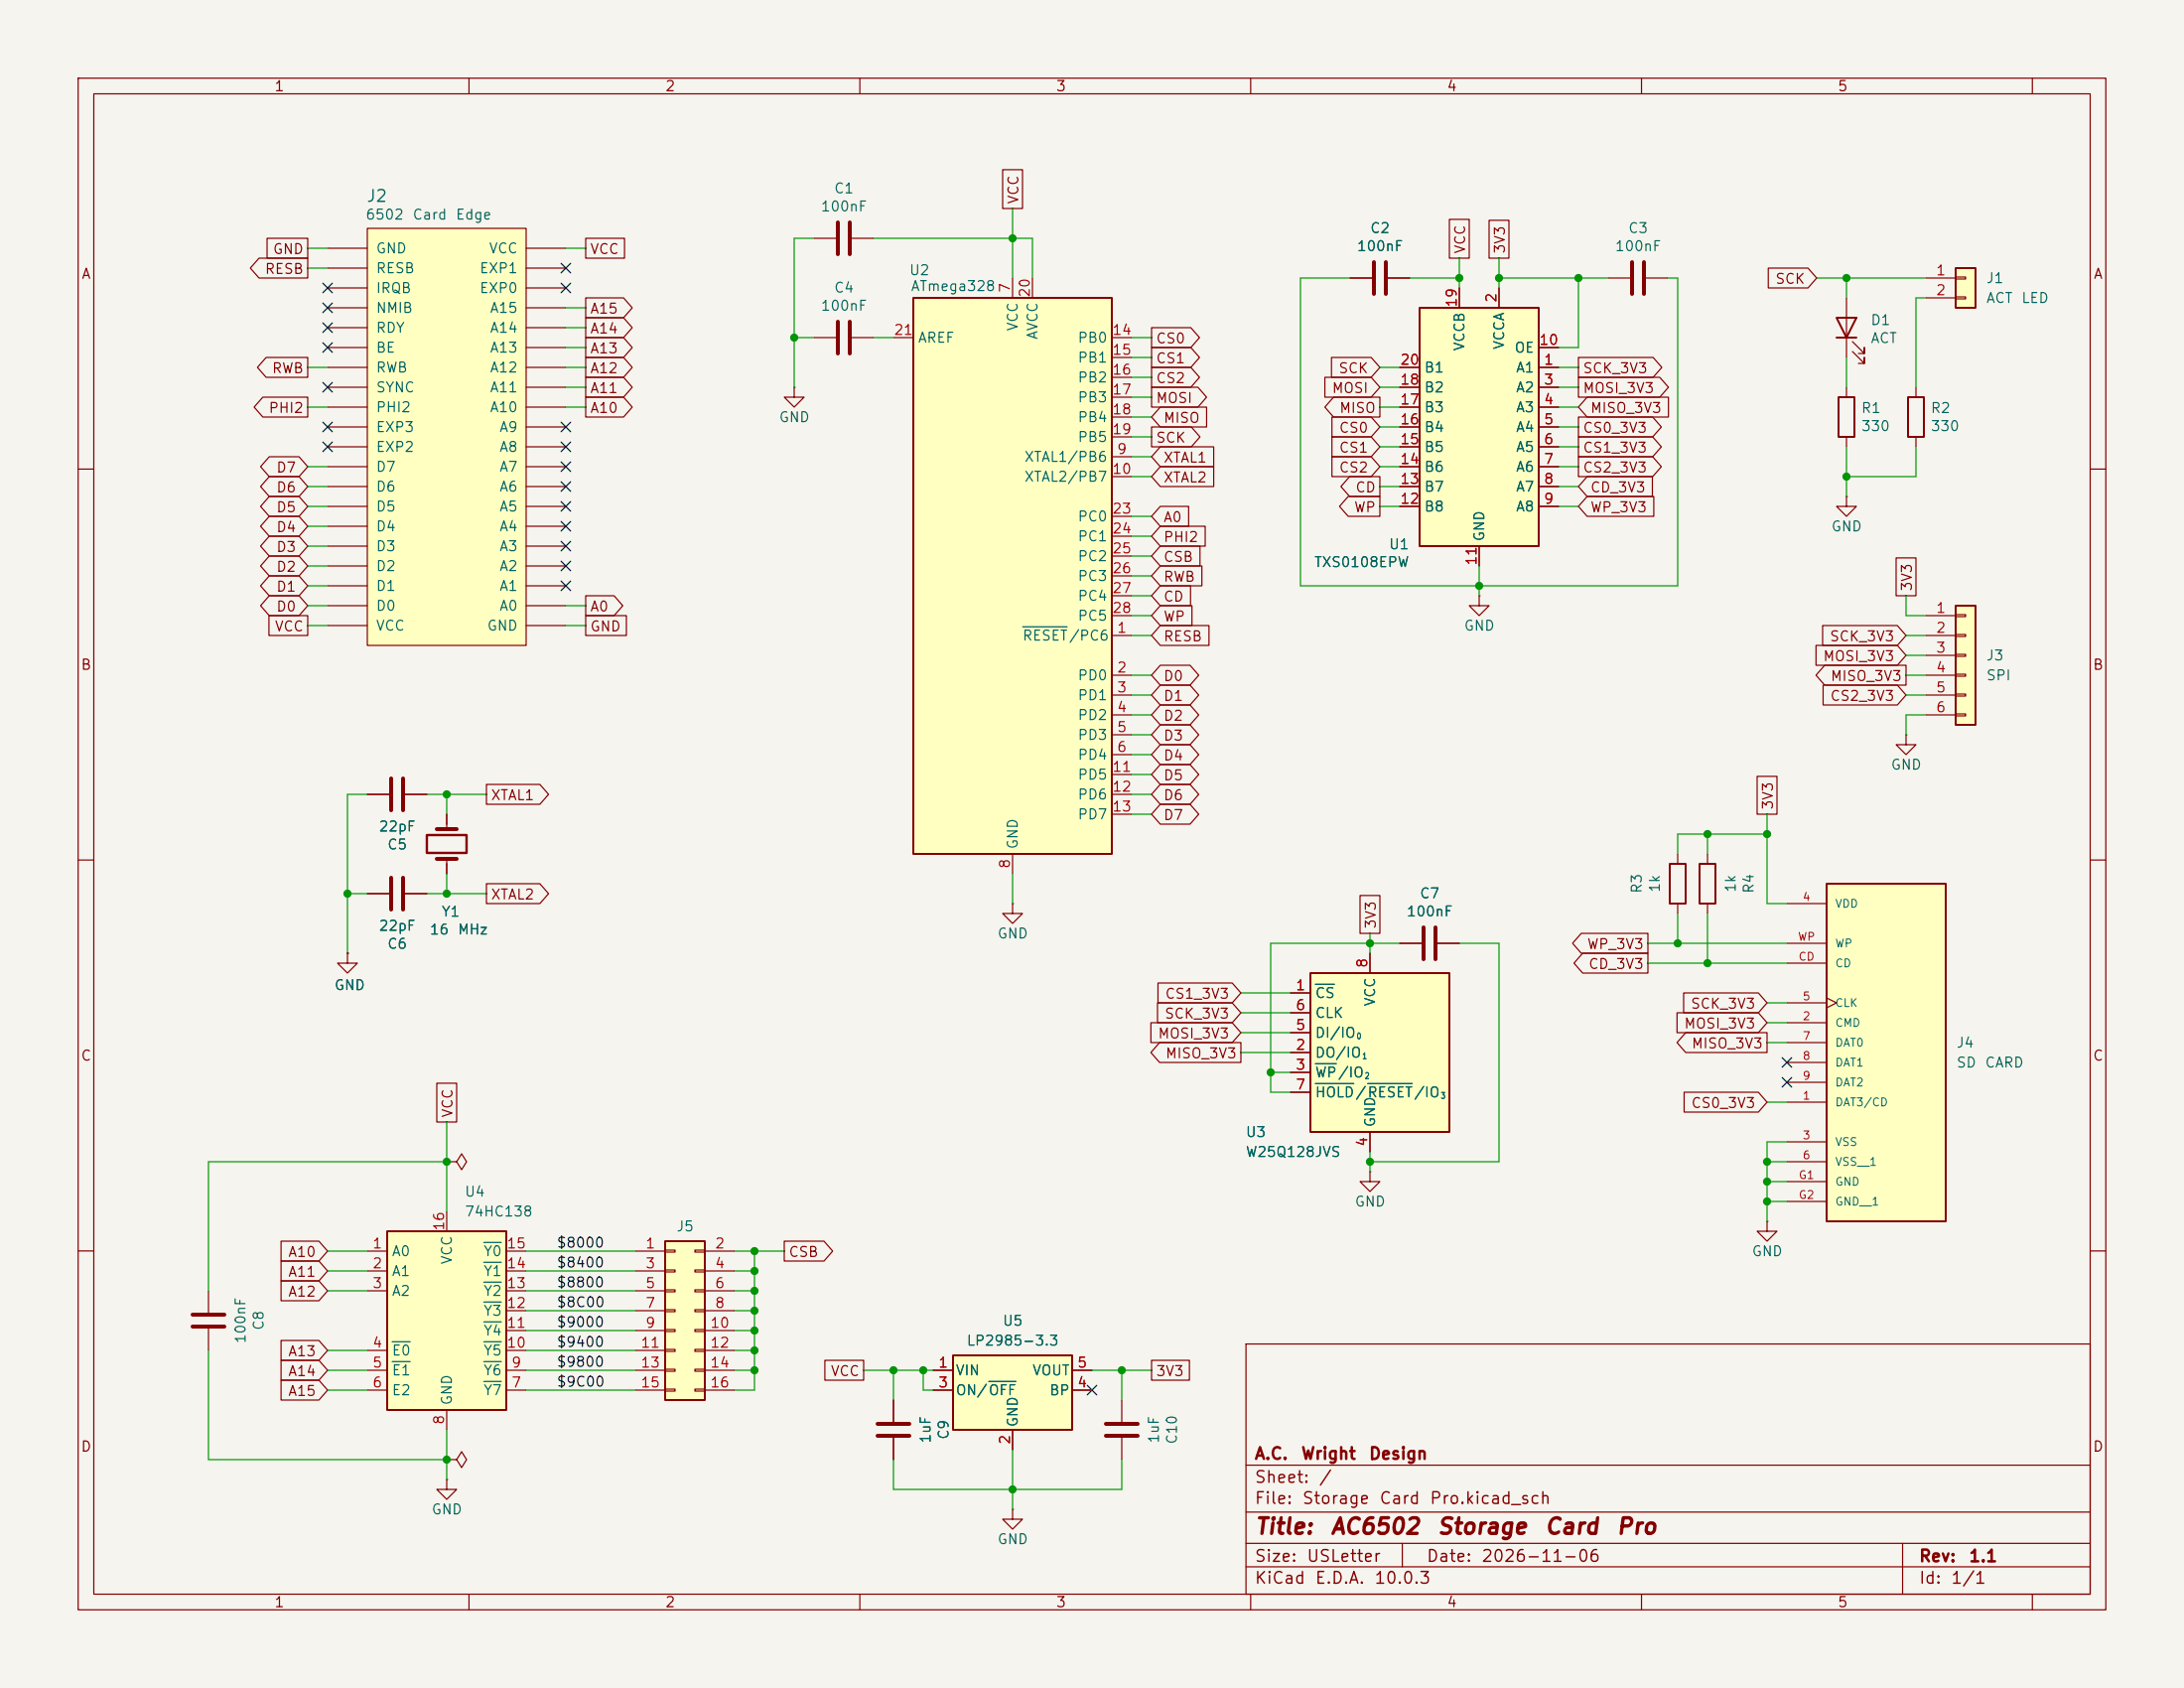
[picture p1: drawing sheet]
<svg xmlns="http://www.w3.org/2000/svg" width="279mm" height="216mm" viewBox="0 0 279 216" stroke-linecap="round" stroke-linejoin="round" font-family="sans-serif">
<path d="M0 0h279.4v215.9h-279.4z" fill="#f5f4ef" stroke="#f5f4ef" stroke-width=".13"/>
<g fill="none" stroke="#840000" stroke-width=".15">
<path d="M10 10h259.4v195.9h-259.4zM12 12h255.4v191.9h-255.4zM60 10v2M110 10v2M160 10v2M210 10v2M260 10v2M104.1 30.5h2.8M109 30.5h2.8M101.6 49.5v1.3h1.3l-1.3 1.3-1.3-1.3h1.3M101.6 49.5h.1M104.1 43.2h2.8"/>
<path d="M109 43.2h2.8M10 60h2M189.2 76.2v1.3h-1.2l1.2 1.2 1.3-1.2h-1.3M189.2 76.2h.1M267.4 60h2M10 110h2M129.5 115.6v1.2h1.3l-1.3 1.3-1.2-1.3h1.2M129.5 115.6h.1M267.4 110h2M10 160h2M159.4 171.9h108v32h-108zM267.4 160h2"/>
<path d="M129.5 193v1.3h1.3l-1.3 1.3-1.2-1.3h1.2M129.5 193h.1M159.4 197.4h108M159.4 193.4h108M159.4 187.4h108M179.4 197.4v3M243.4 197.4v6.5M60 203.9v2M110 203.9v2M159.4 200.4h108M160 203.9v2M210 203.9v2"/>
<path d="M260 203.9v2"/>
</g>
<path d="M107.2 28.4v4.1M108.7 28.4v4.1M107.2 41.1v4.1M108.7 41.1v4.1" fill="none" stroke="#840000" stroke-width=".51"/>
<path d="M85.1 158.8h5.1v20.3h-5.1z" fill="#ffffc2"/>
<path d="M85.1 158.8h5.1v20.3h-5.1z" fill="none" stroke="#840000" stroke-width=".25"/>
<g fill="none" stroke="#840000" stroke-width=".15">
<path d="M85.1 159.9h1.3v.2h-1.3zM88.9 159.9h1.3v.2h-1.3zM81.3 160h3.8M81.3 162.6h3.8M81.3 165.1h3.8M81.3 167.6h3.8M81.3 170.2h3.8M81.3 172.7h3.8M81.3 175.3h3.8M81.3 177.8h3.8M85.1 162.4h1.3v.3h-1.3zM85.1 165h1.3v.2h-1.3z"/>
<path d="M85.1 167.5h1.3v.3h-1.3zM85.1 170.1h1.3v.2h-1.3zM85.1 172.6h1.3v.2h-1.3zM85.1 175.1h1.3v.3h-1.3zM85.1 177.7h1.3v.2h-1.3zM88.9 162.4h1.3v.3h-1.3zM88.9 165h1.3v.2h-1.3zM88.9 167.5h1.3v.3h-1.3zM88.9 170.1h1.3v.2h-1.3zM88.9 172.6h1.3v.2h-1.3zM88.9 175.1h1.3v.3h-1.3zM88.9 177.7h1.3v.2h-1.3z"/>
<path d="M90.2 160h3.8M90.2 162.6h3.8M90.2 165.1h3.8M90.2 167.6h3.8M90.2 170.2h3.8M90.2 172.7h3.8M90.2 175.3h3.8M90.2 177.8h3.8M57.1 186.7h1.3l.7-1 .6 1-.6 1-.7-1M57.1 186.7h.1"/>
</g>
<path d="M121.9 173.4h15.3v9.5h-15.3z" fill="#ffffc2"/>
<path d="M121.9 173.4h15.3v9.5h-15.3z" fill="none" stroke="#840000" stroke-width=".25"/>
<path d="M172.7 35.6h2.8M177.5 35.6h2.8M119.4 175.3h2.5M119.4 177.8h2.5M137.2 175.3h2.5M137.2 177.8h2.5M57.1 189.2v1.3h1.3l-1.3 1.3-1.2-1.3h1.2M57.1 189.2h.1M129.5 182.9v2.5" fill="none" stroke="#840000" stroke-width=".15"/>
<path d="M126.5 176.7h3.5" fill="none" stroke="#006464" stroke-width=".15"/>
<path d="M175.8 33.5v4.1M177.3 33.5v4.1" fill="none" stroke="#840000" stroke-width=".51"/>
<path d="M181.6 39.4h15.2v30.5h-15.2z" fill="#ffffc2"/>
<path d="M181.6 39.4h15.2v30.5h-15.2z" fill="none" stroke="#840000" stroke-width=".25"/>
<g fill="none" stroke="#840000" stroke-width=".15">
<path d="M186.7 36.8v2.6M191.8 36.8v2.6M179.1 47h2.5M179.1 49.5h2.5M179.1 52.1h2.5M179.1 54.6h2.5M179.1 57.2h2.5M179.1 59.7h2.5M196.8 47h2.6M196.8 49.5h2.6M196.8 52.1h2.6M196.8 54.6h2.6"/>
<path d="M196.8 57.2h2.6M196.8 59.7h2.6M196.8 44.5h2.6M179.1 62.2h2.5M179.1 64.8h2.5M189.2 69.9v2.5M196.8 62.2h2.6M196.8 64.8h2.6M243.8 94v1.3h1.3l-1.3 1.2-1.2-1.2h1.2M243.8 94h.1M57.1 148.6h1.3l.7-1 .6 1-.6 1-.7-1M57.1 148.6h.1"/>
<path d="M226.1 156.2v1.3h1.2l-1.2 1.3-1.3-1.3h1.3M226.1 156.2h.1M114.3 179.1v2.8M114.3 183.9v2.8"/>
</g>
<path d="M112.3 182.1h4M112.3 183.6h4" fill="none" stroke="#840000" stroke-width=".51"/>
<path d="M250.2 34.3h2.5v5.1h-2.5z" fill="#ffffc2"/>
<path d="M250.2 34.3h2.5v5.1h-2.5zM234.9 40.6h2.6l-1.3 2.6zM234.9 43.2h2.6" fill="none" stroke="#840000" stroke-width=".25"/>
<path d="M236.2 38.1v7.6M246.4 35.6h3.8M246.4 38.1h3.8M250.2 35.4h1.3v.3h-1.3zM250.2 38h1.3v.2h-1.3zM237 45l1.5 1.5v-.8v.8h-.8M237 43.7l1.5 1.5v-.7v.7h-.8" fill="none" stroke="#840000" stroke-width=".15"/>
<path d="M49.5 157.5h15.3v22.8h-15.3z" fill="#ffffc2"/>
<path d="M235.2 50.8h2v5.1h-2zM244.1 50.8h2v5.1h-2zM213.6 110.5h2v5.1h-2zM217.4 110.5h2.1v5.1h-2.1zM49.5 157.5h15.3v22.8h-15.3z" fill="none" stroke="#840000" stroke-width=".25"/>
<g fill="none" stroke="#840000" stroke-width=".15">
<path d="M236.2 49.5v1.3M236.2 55.9v1.3M245.1 49.5v1.3M245.1 55.9v1.3M47 101.6h2.8M51.8 101.6h2.8M214.6 109.2v1.3M214.6 115.6v1.2M218.4 109.2v1.3M218.4 115.6v1.2M57.1 154.9v2.6M26.7 165.1v2.8"/>
<path d="M26.7 169.9v2.8M47 160h2.5M47 162.6h2.5M47 165.1h2.5M47 172.7h2.5M47 175.3h2.5M47 177.8h2.5M64.8 160h2.5M64.8 162.6h2.5M64.8 165.1h2.5M64.8 172.7h2.5M64.8 175.3h2.5"/>
<path d="M64.8 177.8h2.5M64.8 170.2h2.5M64.8 167.6h2.5M143.5 179.1v2.8M57.1 180.3v2.6M143.5 183.9v2.8"/>
</g>
<path d="M61.9 158.9h2.2M50.2 171.6h2.3M50.2 174.2h2.3M61.9 171.6h2.2M61.9 174.2h2.2M61.9 176.7h2.2M61.9 169.1h2.2M61.9 166.5h2.2M61.9 164h2.2M61.9 161.5h2.2" fill="none" stroke="#006464" stroke-width=".15"/>
<path d="M50 99.6v4M51.6 99.6v4M24.6 168.1h4.1M24.6 169.7h4.1M141.5 182.1h4M141.5 183.6h4" fill="none" stroke="#840000" stroke-width=".51"/>
<path d="M250.2 77.5h2.5v15.2h-2.5z" fill="#ffffc2"/>
<path d="M250.2 77.5h2.5v15.2h-2.5z" fill="none" stroke="#840000" stroke-width=".25"/>
<g fill="none" stroke="#840000" stroke-width=".15">
<path d="M236.2 63.5v1.3h1.3l-1.3 1.2-1.3-1.2h1.3M236.2 63.5h.1M246.4 78.7h3.8M250.2 78.6h1.3v.3h-1.3zM246.4 81.3h3.8M246.4 83.8h3.8M246.4 86.4h3.8M246.4 88.9h3.8M246.4 91.4h3.8M250.2 81.2h1.3v.2h-1.3zM250.2 83.7h1.3v.2h-1.3zM250.2 86.2h1.3v.3h-1.3z"/>
<path d="M250.2 88.8h1.3v.2h-1.3zM250.2 91.3h1.3v.3h-1.3z"/>
</g>
<path d="M233.7 113h15.2v43.2h-15.2z" fill="#ffffc2"/>
<path d="M233.7 113h15.2v43.2h-15.2z" fill="none" stroke="#840000" stroke-width=".25"/>
<g fill="none" stroke="#840000" stroke-width=".15">
<path d="M205.7 35.6h2.8M210.6 35.6h2.8M47 114.3h2.8M51.8 114.3h2.8M57.1 104.1v1.9M57.1 109.9v1.9M228.6 115.6h5.1M44.4 121.9v1.3h1.3l-1.3 1.3-1.2-1.3h1.2M44.4 121.9h.1M228.6 130.8h5.1M228.6 128.3h5.1M228.6 133.4h5.1"/>
<path d="M228.6 135.9h5.1M228.6 138.4h5.1M228.6 123.2h5.1M228.6 120.7h5.1M233.7 127.6l1.2 .7-1.2 .6M228.6 141h5.1M228.6 146.1h5.1M228.6 148.6h5.1M228.6 151.1h5.1M228.6 153.7h5.1"/>
</g>
<path d="M208.8 33.5v4.1M210.3 33.5v4.1M50 112.3v4M51.6 112.3v4M55.9 109.9h2.5M55.9 106h2.5" fill="none" stroke="#840000" stroke-width=".51"/>
<path d="M54.6 106.8h5.1v2.3h-5.1z" fill="none" stroke="#840000" stroke-width=".3"/>
<path d="M47 29.2h20.3v53.4h-20.3z" fill="#ffffc2"/>
<g fill="none" stroke="#840000" stroke-width=".15">
<path d="M41.9 39.4h5.1M41.9 36.8h5.1M41.9 34.3h5.1M41.9 31.8h5.1M47 29.2h20.3v53.4h-20.3zM67.3 39.4h5.1M67.3 36.8h5.1M67.3 34.3h5.1M67.3 31.8h5.1M41.9 59.7h5.1M41.9 57.2h5.1M41.9 54.6h5.1"/>
<path d="M41.9 52.1h5.1M41.9 49.5h5.1M41.9 47h5.1M41.9 44.5h5.1M41.9 41.9h5.1M67.3 59.7h5.1M67.3 57.2h5.1M67.3 54.6h5.1M67.3 52.1h5.1M67.3 49.5h5.1M67.3 47h5.1M67.3 44.5h5.1"/>
<path d="M67.3 41.9h5.1M41.9 77.5h5.1M41.9 74.9h5.1M41.9 72.4h5.1M41.9 69.9h5.1M41.9 67.3h5.1M41.9 64.8h5.1M41.9 62.2h5.1M67.3 77.5h5.1M67.3 74.9h5.1M67.3 72.4h5.1M67.3 69.9h5.1"/>
<path d="M67.3 67.3h5.1M67.3 64.8h5.1M67.3 62.2h5.1M41.9 80h5.1M67.3 80h5.1"/>
</g>
<path d="M167.6 124.5h17.8v20.3h-17.8z" fill="#ffffc2"/>
<path d="M167.6 124.5h17.8v20.3h-17.8z" fill="none" stroke="#840000" stroke-width=".25"/>
<path d="M165.1 127h2.5M165.1 134.6h2.5M165.1 137.2h2.5M165.1 132.1h2.5M165.1 129.5h2.5M165.1 139.7h2.5M175.3 121.9v2.6M175.3 144.8v2.5" fill="none" stroke="#840000" stroke-width=".15"/>
<path d="M168.3 125.9h2.4M168.3 136.1h2.6M168.3 138.6h4.9M175 138.6h5.7" fill="none" stroke="#006464" stroke-width=".15"/>
<path d="M116.8 38.1h25.4v71.1h-25.4z" fill="#ffffc2"/>
<path d="M116.8 38.1h25.4v71.1h-25.4z" fill="none" stroke="#840000" stroke-width=".25"/>
<g fill="none" stroke="#840000" stroke-width=".15">
<path d="M33.1 33h6.3v2.6h-6.3l-1.1-1.3zM34.2 30.5h5.2v2.5h-5.2zM74.9 38.1h4.9l1.1 1.3-1.1 1.2h-4.9zM74.9 30.5h5v2.5h-5zM128.3 21.7h2.5v5h-2.5zM129.5 35.6v2.5M132.1 35.6v2.5M172.7 35.6h2.8M177.5 35.6h2.8M185.4 28.1h2.6v4.9h-2.6zM186.7 36.8v2.6M190.5 28.2h2.5v4.8h-2.5z"/>
<path d="M191.8 36.8v2.6M226.2 34.3h5.1l1.1 1.3-1.1 1.2h-5.1zM33.6 50.8h5.8v2.5h-5.8l-1.1-1.2zM34 45.7h5.4v2.6h-5.4l-1.1-1.3zM34.4 58.4h3.9l1.1 1.3-1.1 1.3h-3.9l-1.1-1.3zM74.9 45.7h4.9l1.1 1.3-1.1 1.3h-4.9zM74.9 43.2h4.9l1.1 1.3-1.1 1.2h-4.9zM74.9 48.3h4.9l1.1 1.2-1.1 1.3h-4.9zM74.9 50.8h4.9l1.1 1.3-1.1 1.2h-4.9zM74.9 40.6h4.9l1.1 1.3-1.1 1.3h-4.9zM114.3 43.2h2.5M142.2 58.4h2.6"/>
<path d="M142.2 43.2h2.6M142.2 45.7h2.6M142.2 48.3h2.6M142.2 50.8h2.6M142.2 53.3h2.6M142.2 55.9h2.6M147.3 54.6h5.1l1.1 1.3-1.1 1.3h-5.1zM147.3 41.9h5l1.2 1.3-1.2 1.3h-5zM147.3 44.4h5l1.2 1.3-1.2 1.3h-5zM147.3 49.5h6l1.1 1.3-1.1 1.3h-6zM147.3 47h5l1.2 1.3-1.2 1.2h-5zM148.4 59.7h6.9v2.5h-6.9l-1.1-1.2z"/>
<path d="M148.4 57.1h6.9v2.6h-6.9l-1.1-1.3zM148.4 52.1h6v2.5h-6l-1.1-1.3zM169.5 48.3h5.9l1.1 1.2-1.1 1.3h-5.9zM170.3 45.7h5.1l1.1 1.3-1.1 1.3h-5.1zM170.4 55.9h5l1.1 1.3-1.1 1.2h-5zM170.4 58.4h5l1.1 1.3-1.1 1.3h-5zM170.4 53.3h5l1.1 1.3-1.1 1.3h-5zM170.6 50.8h5.9v2.5h-5.9l-1.1-1.2zM179.1 47h2.5M179.1 49.5h2.5M179.1 52.1h2.5M179.1 54.6h2.5"/>
<path d="M179.1 57.2h2.5M179.1 59.7h2.5M196.8 47h2.6M196.8 49.5h2.6M196.8 52.1h2.6M196.8 54.6h2.6M196.8 57.2h2.6M196.8 59.7h2.6M196.8 44.5h2.6M201.9 55.9h9.5l1.1 1.3-1.1 1.2h-9.5zM201.9 58.4h9.5l1.1 1.3-1.1 1.3h-9.5zM201.9 45.7h9.6l1.1 1.3-1.1 1.3h-9.6z"/>
<path d="M201.9 53.3h9.5l1.1 1.3-1.1 1.3h-9.5zM201.9 48.3h10.4l1.1 1.2-1.1 1.3h-10.4zM203 50.8h10.4v2.5h-10.4l-1.1-1.2zM34.4 78.7h5v2.6h-5zM34.4 68.6h3.9l1.1 1.3-1.1 1.2h-3.9l-1.1-1.2zM34.4 66h3.9l1.1 1.3-1.1 1.3h-3.9l-1.1-1.3zM34.4 61h3.9l1.1 1.2-1.1 1.3h-3.9l-1.1-1.3zM34.4 63.5h3.9l1.1 1.3-1.1 1.2h-3.9l-1.1-1.2zM34.4 76.2h3.9l1.1 1.3-1.1 1.2h-3.9l-1.1-1.2zM34.4 71.1h3.9l1.1 1.3-1.1 1.3h-3.9l-1.1-1.3zM34.4 73.7h3.9l1.1 1.2-1.1 1.3h-3.9l-1.1-1.3zM74.9 76.2h3.7l1.1 1.3-1.1 1.2h-3.7z"/>
<path d="M74.9 78.7h5.2v2.6h-5.2zM142.2 61h2.6M142.2 66h2.6M142.2 68.6h2.6M142.2 71.1h2.6M142.2 73.7h2.6M142.2 76.2h2.6M142.2 78.7h2.6M148.4 64.8h3.7v2.5h-3.7l-1.1-1.3zM148.4 77.5h4.1v2.5h-4.1l-1.1-1.3zM148.4 72.4h5.4v2.5h-5.4l-1.1-1.2zM148.4 74.9h3.9v2.6h-3.9l-1.1-1.3z"/>
<path d="M148.4 69.8h5.1v2.6h-5.1l-1.1-1.3zM148.4 67.3h5.8v2.6h-5.8l-1.1-1.3zM172.5 63.5h4v2.5h-4l-1.1-1.2zM172.7 61h3.8v2.5h-3.8l-1.2-1.3zM179.1 62.2h2.5M179.1 64.8h2.5M189.2 69.9v2.5M196.8 62.2h2.6M196.8 64.8h2.6M203 61h8.4v2.5h-8.4l-1.1-1.3zM203 63.5h8.6v2.5h-8.6l-1.1-1.2zM242.6 71.4h2.5v4.8h-2.5z"/>
<path d="M142.2 81.3h2.6M142.2 86.4h2.6M142.2 88.9h2.6M142.2 91.4h2.6M142.2 94h2.6M142.2 96.5h2.6M142.2 99.1h2.6M148.4 85.1h3.8l1.2 1.3-1.2 1.2h-3.8l-1.1-1.2zM148.4 87.6h3.8l1.2 1.3-1.2 1.3h-3.8l-1.1-1.3zM148.4 92.7h3.8l1.2 1.3-1.2 1.3h-3.8l-1.1-1.3zM148.4 90.2h3.8l1.2 1.2-1.2 1.3h-3.8l-1.1-1.3zM148.4 80h6.3v2.6h-6.3l-1.1-1.3z"/>
<path d="M148.4 97.8h3.8l1.2 1.3-1.2 1.2h-3.8l-1.1-1.2zM148.4 95.2h3.8l1.2 1.3-1.2 1.3h-3.8l-1.1-1.3zM224.8 99.3h2.5v4.8h-2.5zM232.3 82.5h10.4l1.1 1.3-1.1 1.3h-10.4zM233.2 80h9.5l1.1 1.3-1.1 1.3h-9.5zM233.2 87.6h9.5l1.1 1.3-1.1 1.3h-9.5zM233.4 85.1h10.4v2.5h-10.4l-1.1-1.2zM47 101.6h2.8M47 114.3h2.8M51.8 101.6h2.8M51.8 114.3h2.8M57.1 104.1v1.3"/>
<path d="M57.1 110.5v1.3M62.2 100.3h6.9l1.1 1.3-1.1 1.3h-6.9zM62.2 113h6.9l1.1 1.3-1.1 1.3h-6.9zM129.5 109.2v2.6M142.2 101.6h2.6M142.2 104.1h2.6M148.4 102.9h3.8l1.2 1.2-1.2 1.3h-3.8l-1.1-1.3zM148.4 100.3h3.8l1.2 1.3-1.2 1.3h-3.8l-1.1-1.3zM174 114.5h2.5v4.9h-2.5zM202.3 119.4h8.5v2.5h-8.5l-1.1-1.2zM44.4 121.9h.1M55.9 138.5h2.5v5h-2.5z"/>
<path d="M147.2 130.8h10.4l1.1 1.3-1.1 1.3h-10.4zM148.1 128.3h9.5l1.1 1.2-1.1 1.3h-9.5zM148.1 125.7h9.5l1.1 1.3-1.1 1.3h-9.5zM148.3 133.3h10.4v2.6h-10.4l-1.1-1.3zM165.1 127h2.5M165.1 134.6h2.5M165.1 137.2h2.5M165.1 132.1h2.5M165.1 129.5h2.5M165.1 139.7h2.5M175.3 121.9v2.6M179.1 120.7h2.8"/>
<path d="M183.9 120.7h2.8M202.5 121.9h8.3v2.6h-8.3l-1.1-1.3zM214.5 129.5h10.4l1.2 1.3-1.2 1.3h-10.4zM215.4 127h9.5l1.2 1.3-1.2 1.2h-9.5zM215.5 139.7h9.4l1.2 1.3-1.2 1.2h-9.4zM215.7 132.1h10.4v2.5h-10.4l-1.2-1.2zM36 158.7h4.8l1.1 1.3-1.1 1.3h-4.8zM100.3 158.7h5.1l1.1 1.3-1.1 1.3h-5.1zM175.3 149.9v1.2h1.2l-1.2 1.3-1.3-1.3h1.3M175.3 149.9h.1M175.3 144.8v2.5M36 163.8h4.8l1.1 1.3-1.1 1.3h-4.8z"/>
<path d="M36 161.3h4.8l1.1 1.3-1.1 1.2h-4.8zM36 176.5h4.8l1.1 1.3-1.1 1.3h-4.8zM36 171.4h4.8l1.1 1.3-1.1 1.3h-4.8zM36 174h4.8l1.1 1.3-1.1 1.2h-4.8zM105.5 174h5v2.5h-5zM114.3 179.1v2.8M119.4 175.3h2.5M119.4 177.8h2.5M137.2 175.3h2.5M137.2 177.8h2.5M147.3 174h4.9v2.5h-4.9zM114.3 183.9v2.8"/>
<path d="M129.5 182.9v2.5"/>
</g>
<path d="M130.8 80.2h5.7M168.3 125.9h2.4M168.3 136.1h2.6M168.3 138.6h4.9M175 138.6h5.7M126.5 176.7h3.5" fill="none" stroke="#006464" stroke-width=".15"/>
<path d="M182.1 118.6v4.1M183.6 118.6v4.1" fill="none" stroke="#840000" stroke-width=".51"/>
<g fill="none" stroke="#009600" stroke-width=".15">
<path d="M39.4 31.8h2.5M39.4 34.3h2.5M72.4 39.4h2.5M72.4 31.8h2.5M104.1 30.5h-2.5v19M111.8 30.5h20.3v5.1M129.5 26.7v8.9M172.7 35.6h-6.3v39.3h48.2v-39.3h-1.2M180.3 35.6h6.4M186.7 33v3.8M191.8 35.6h13.9M191.8 33v3.8"/>
<path d="M201.9 35.6v8.9h-2.5M232.4 35.6h14M236.2 35.6v2.5M246.4 38.1h-1.3v11.4M39.4 52.1h2.5M39.4 47h2.5M39.4 59.7h2.5M72.4 41.9h2.5M72.4 52.1h2.5M72.4 44.5h2.5M72.4 49.5h2.5M72.4 47h2.5"/>
<path d="M101.6 43.2h2.5M111.8 43.2h2.5M144.8 43.2h2.5M144.8 45.7h2.5M144.8 48.3h2.5M144.8 55.9h2.5M144.8 53.3h2.5M144.8 58.4h2.5M144.8 50.8h2.5M176.5 52.1h2.6M176.5 49.5h2.6M176.5 47h2.6"/>
<path d="M176.5 59.7h2.6M176.5 57.2h2.6M176.5 54.6h2.6M199.4 52.1h2.5M199.4 49.5h2.5M199.4 47h2.5M199.4 59.7h2.5M199.4 57.2h2.5M199.4 54.6h2.5M236.2 45.7v3.8M236.2 57.2v6.3M245.1 57.2v3.8h-8.9"/>
<path d="M39.4 74.9h2.5M39.4 64.8h2.5M39.4 62.2h2.5M39.4 72.4h2.5M39.4 77.5h2.5M39.4 67.3h2.5M39.4 69.9h2.5M72.4 77.5h2.5M144.8 68.6h2.5M144.8 73.7h2.5M144.8 66h2.5M144.8 61h2.5"/>
<path d="M144.8 71.1h2.5M144.8 76.2h2.5M144.8 78.7h2.5M176.5 64.8h2.6M176.5 62.2h2.6M189.2 72.4v3.8M199.4 64.8h2.5M199.4 62.2h2.5M243.8 76.2v2.5h2.6M39.4 80h2.5M72.4 80h2.5M144.8 81.3h2.5"/>
<path d="M144.8 91.4h2.5M144.8 86.4h2.5M144.8 88.9h2.5M144.8 94h2.5M144.8 99.1h2.5M144.8 96.5h2.5M243.8 81.3h2.6M243.8 86.4h2.6M243.8 88.9h2.6M243.8 83.8h2.6M246.4 91.4h-2.6v2.6M44.4 114.3h2.6"/>
<path d="M47 101.6h-2.6v20.3M54.6 114.3h7.6M54.6 101.6h7.6M57.1 101.6v2.5M57.1 111.8v2.5M129.5 111.8v3.8M144.8 101.6h2.5M144.8 104.1h2.5M175.3 119.4v2.5M214.6 116.8v3.9M218.4 106.7v2.5M218.4 116.8v6.4"/>
<path d="M226.1 106.7h-11.5v2.5M226.1 104.1v11.5h2.5M158.7 132.1h6.4M158.7 134.6h6.4M158.7 129.5h6.4M158.7 127h6.4M162.6 137.2h2.5M179.1 120.7h-16.5v19h2.5M186.7 120.7h5.1v27.9h-16.5M210.8 123.2h17.8M210.8 120.7h17.8M226.1 130.8h2.5"/>
<path d="M226.1 133.4h2.5M226.1 128.3h2.5M57.1 143.5v11.4M57.1 148.6h-30.4v16.5M175.3 147.3v2.6M226.1 148.6h2.5M226.1 153.7h2.5M226.1 141h2.5M226.1 151.1h2.5M228.6 146.1h-2.5v10.1M26.7 172.7v14h30.4M41.9 165.1h5.1"/>
<path d="M41.9 162.6h5.1M41.9 175.3h5.1M41.9 172.7h5.1M41.9 177.8h5.1M41.9 160h5.1M67.3 167.6h14M67.3 165.1h14M67.3 162.6h14M67.3 175.3h14M67.3 170.2h14M67.3 172.7h14M67.3 177.8h14"/>
<path d="M67.3 160h14M94 167.6h2.5M94 165.1h2.5M94 162.6h2.5M94 175.3h2.5M94 170.2h2.5M94 172.7h2.5M94 160h6.3M96.5 160v17.8h-2.5M110.5 175.3h8.9M114.3 175.3v3.8M118.1 175.3v2.5h1.3"/>
<path d="M139.7 175.3h7.6M143.5 175.3v3.8M57.1 182.9v6.3M114.3 186.7v3.8h29.2v-3.8M129.5 185.4v7.6"/>
</g>
<g fill="none" stroke="#000084" stroke-width=".15">
<path d="M41.3 36.2l1.2 1.2M41.3 38.8l1.2 1.2M42.5 36.2l-1.2 1.2M42.5 38.8l-1.2 1.2M71.8 36.2l1.2 1.2M71.8 33.7l1.2 1.2M73 36.2l-1.2 1.2M73 33.7l-1.2 1.2M41.3 56.5l1.2 1.3M41.3 54l1.2 1.2M41.3 41.3l1.2 1.2M41.3 48.9l1.2 1.2"/>
<path d="M41.3 43.8l1.2 1.3M42.5 56.5l-1.2 1.3M42.5 54l-1.2 1.2M42.5 41.3l-1.2 1.2M42.5 48.9l-1.2 1.2M42.5 43.8l-1.2 1.3M71.8 59.1l1.2 1.2M71.8 56.5l1.2 1.3M71.8 54l1.2 1.2M73 59.1l-1.2 1.2M73 56.5l-1.2 1.3M73 54l-1.2 1.2"/>
<path d="M71.8 64.2l1.2 1.2M71.8 61.6l1.2 1.2M71.8 69.2l1.2 1.3M71.8 71.8l1.2 1.2M71.8 66.7l1.2 1.2M71.8 74.3l1.2 1.2M73 64.2l-1.2 1.2M73 61.6l-1.2 1.2M73 69.2l-1.2 1.3M73 71.8l-1.2 1.2M73 66.7l-1.2 1.2M73 74.3l-1.2 1.2"/>
<path d="M228 135.3l1.2 1.2M228 137.8l1.2 1.2M229.2 135.3l-1.2 1.2M229.2 137.8l-1.2 1.2M139.1 177.2l1.2 1.2M140.3 177.2l-1.2 1.2"/>
</g>
<g fill="#009600" stroke="#009600" stroke-width=".13">
<circle cx="129.5" cy="190.5" r=".46"/>
<circle cx="118.1" cy="175.3" r=".46"/>
<circle cx="143.5" cy="175.3" r=".46"/>
<circle cx="57.1" cy="101.6" r=".46"/>
<circle cx="44.4" cy="114.3" r=".46"/>
<circle cx="57.1" cy="114.3" r=".46"/>
<circle cx="57.1" cy="148.6" r=".46"/>
<circle cx="101.6" cy="43.2" r=".46"/>
<circle cx="96.5" cy="165.1" r=".46"/>
<circle cx="96.5" cy="167.6" r=".46"/>
<circle cx="114.3" cy="175.3" r=".46"/>
<circle cx="96.5" cy="175.3" r=".46"/>
<circle cx="96.5" cy="170.2" r=".46"/>
<circle cx="96.5" cy="172.7" r=".46"/>
<circle cx="57.1" cy="186.7" r=".46"/>
<circle cx="96.5" cy="162.6" r=".46"/>
<circle cx="96.5" cy="160" r=".46"/>
<circle cx="129.5" cy="30.5" r=".46"/>
<circle cx="226.1" cy="106.7" r=".46"/>
<circle cx="226.1" cy="153.7" r=".46"/>
<circle cx="218.4" cy="123.2" r=".46"/>
<circle cx="226.1" cy="148.6" r=".46"/>
<circle cx="226.1" cy="151.1" r=".46"/>
<circle cx="218.4" cy="106.7" r=".46"/>
<circle cx="236.2" cy="35.6" r=".46"/>
<circle cx="201.9" cy="35.6" r=".46"/>
<circle cx="214.6" cy="120.7" r=".46"/>
<circle cx="162.6" cy="137.2" r=".46"/>
<circle cx="175.3" cy="120.7" r=".46"/>
<circle cx="175.3" cy="148.6" r=".46"/>
<circle cx="189.2" cy="74.9" r=".46"/>
<circle cx="236.2" cy="61" r=".46"/>
<circle cx="191.8" cy="35.6" r=".46"/>
<circle cx="186.7" cy="35.6" r=".46"/>
</g>
<g font-size="2" fill="#840000">
<text x="160.4" y="196.7">Title:</text>
<text x="170.1" y="196.7">AC6502</text>
<text x="183.7" y="196.7">Storage</text>
<text x="197.5" y="196.7">Card</text>
<text x="206.7" y="196.7">Pro</text>
</g>
<text font-size="1.5" fill="#006464" x="46.8" y="26.2">J2</text>
<g font-size="1.5" fill="#840000">
<text x="160.4" y="190">Sheet:</text>
<text x="160.4" y="187">A.C.</text>
<text x="166.4" y="187">Wright</text>
<text x="168.6" y="190">/</text>
<text x="175" y="187">Design</text>
<text x="160.4" y="192.7">File:</text>
<text x="166.5" y="192.7">Storage</text>
<text x="176.4" y="192.7">Card</text>
<text x="182.8" y="192.7">Pro.kicad_sch</text>
<text x="160.4" y="202.9">KiCad</text>
<text x="160.4" y="200.1">Size:</text>
<text x="167.1" y="200.1">USLetter</text>
<text x="168.1" y="202.9">E.D.A.</text>
<text x="175.7" y="202.9">10.0.3</text>
<text x="182.4" y="200.1">Date:</text>
<text x="189.4" y="200.1">2026-11-06</text>
<text x="245.4" y="200.1">Rev:</text>
<text x="245.4" y="202.9">Id:</text>
<text x="249.5" y="202.9">1/1</text>
<text x="251.8" y="200.1">1.1</text>
</g>
<g font-size="1.3" fill="#840000">
<text x="35" y="12">1</text>
<text x="85" y="12">2</text>
<text x="135" y="12">3</text>
<text x="185" y="12">4</text>
<text x="235" y="12">5</text>
<text x="130.6" y="26.2" transform="rotate(-90 130.6 26.2)">VCC</text>
<text x="10.3" y="36">A</text>
<text x="33.8" y="35.4">RESB</text>
<text x="34.8" y="32.8">GND</text>
<text x="75.4" y="32.8">VCC</text>
<text x="187.8" y="32.5" transform="rotate(-90 187.8 32.5)">VCC</text>
<text x="192.8" y="32.5" transform="rotate(-90 192.8 32.5)">3V3</text>
<text x="267.7" y="36">A</text>
<text x="75.4" y="40.4">A15</text>
<text x="227" y="36.6">SCK</text>
<text x="75.4" y="45.5">A13</text>
<text x="75.4" y="43">A14</text>
<text x="147.8" y="44.2">CS0</text>
<text x="147.8" y="46.8">CS1</text>
<text x="34.3" y="53.1">PHI2</text>
<text x="34.7" y="48.1">RWB</text>
<text x="75.4" y="48.1">A12</text>
<text x="75.4" y="50.6">A11</text>
<text x="75.4" y="53.1">A10</text>
<text x="147.8" y="51.9">MOSI</text>
<text x="147.8" y="49.3">CS2</text>
<text x="170.3" y="50.6">MOSI</text>
<text x="171.1" y="48.1">SCK</text>
<text x="171.3" y="53.1">MISO</text>
<text x="202.4" y="48.1">SCK_3V3</text>
<text x="202.4" y="50.6">MOSI_3V3</text>
<text x="203.4" y="53.1">MISO_3V3</text>
<text x="147.8" y="56.9">SCK</text>
<text x="148.7" y="59.5">XTAL1</text>
<text x="148.7" y="54.4">MISO</text>
<text x="171.2" y="58.2">CS1</text>
<text x="171.2" y="55.7">CS0</text>
<text x="202.4" y="58.2">CS1_3V3</text>
<text x="202.4" y="55.7">CS0_3V3</text>
<text x="35.3" y="63.3">D6</text>
<text x="35.3" y="65.8">D5</text>
<text x="35.3" y="60.8">D7</text>
<text x="148.7" y="62">XTAL2</text>
<text x="171.2" y="60.8">CS2</text>
<text x="173.1" y="65.8">WP</text>
<text x="173.3" y="63.3">CD</text>
<text x="202.4" y="60.8">CS2_3V3</text>
<text x="203.4" y="63.3">CD_3V3</text>
<text x="203.4" y="65.8">WP_3V3</text>
<text x="35.3" y="70.9">D3</text>
<text x="35.3" y="68.4">D4</text>
<text x="148.7" y="67.1">A0</text>
<text x="148.7" y="69.6">PHI2</text>
<text x="35.3" y="73.5">D2</text>
<text x="35.3" y="76">D1</text>
<text x="148.7" y="74.7">RWB</text>
<text x="148.7" y="77.3">CD</text>
<text x="148.7" y="72.2">CSB</text>
<text x="244.9" y="75.7" transform="rotate(-90 244.9 75.7)">3V3</text>
<text x="35.1" y="81.1">VCC</text>
<text x="35.3" y="78.5">D0</text>
<text x="75.4" y="78.5">A0</text>
<text x="75.4" y="81.1">GND</text>
<text x="148.7" y="82.3">RESB</text>
<text x="148.7" y="79.8">WP</text>
<text x="234" y="82.3">SCK_3V3</text>
<text x="10.3" y="86">B</text>
<text x="148.7" y="87.4">D0</text>
<text x="148.7" y="90">D1</text>
<text x="233.1" y="84.9">MOSI_3V3</text>
<text x="234" y="90">CS2_3V3</text>
<text x="234.1" y="87.4">MISO_3V3</text>
<text x="267.7" y="86">B</text>
<text x="148.7" y="95">D3</text>
<text x="148.7" y="92.5">D2</text>
<text x="148.7" y="100.1">D5</text>
<text x="148.7" y="97.6">D4</text>
<text x="62.7" y="102.7">XTAL1</text>
<text x="148.7" y="105.2">D7</text>
<text x="148.7" y="102.7">D6</text>
<text x="227.1" y="103.7" transform="rotate(-90 227.1 103.7)">3V3</text>
<text x="62.7" y="115.4">XTAL2</text>
<text x="176.3" y="118.9" transform="rotate(-90 176.3 118.9)">3V3</text>
<text x="202.9" y="121.7">WP_3V3</text>
<text x="203.1" y="124.3">CD_3V3</text>
<text x="148.9" y="130.6">SCK_3V3</text>
<text x="149" y="128.1">CS1_3V3</text>
<text x="215.4" y="131.9">MOSI_3V3</text>
<text x="216.2" y="129.3">SCK_3V3</text>
<text x="10.3" y="136">C</text>
<text x="148" y="133.1">MOSI_3V3</text>
<text x="149" y="135.7">MISO_3V3</text>
<text x="216.3" y="134.4">MISO_3V3</text>
<text x="267.7" y="136">C</text>
<text x="58.2" y="143" transform="rotate(-90 58.2 143)">VCC</text>
<text x="216.3" y="142">CS0_3V3</text>
<text x="36.8" y="161.1">A10</text>
<text x="100.8" y="161.1">CSB</text>
<text x="36.8" y="166.2">A12</text>
<text x="36.8" y="163.6">A11</text>
<text x="36.8" y="173.8">A13</text>
<text x="36.8" y="178.9">A15</text>
<text x="36.8" y="176.3">A14</text>
<text x="106.2" y="176.3">VCC</text>
<text x="147.8" y="176.3">3V3</text>
<text x="10.3" y="186">D</text>
<text x="267.7" y="186">D</text>
<text x="35" y="205.9">1</text>
<text x="85" y="205.9">2</text>
<text x="135" y="205.9">3</text>
<text x="185" y="205.9">4</text>
<text x="235" y="205.9">5</text>
</g>
<g font-size="1.3" fill="#006464">
<text x="46.7" y="28.4">6502</text>
<text x="52.7" y="28.4">Card</text>
<text x="58.2" y="28.4">Edge</text>
<text x="104.9" y="27.4">100nF</text>
<text x="106.6" y="25.1">C1</text>
<text x="48" y="32.7">GND</text>
<text x="48" y="35.3">RESB</text>
<text x="61.3" y="35.3">EXP1</text>
<text x="62.5" y="32.7">VCC</text>
<text x="116.2" y="35.5">U2</text>
<text x="173.5" y="32.4">100nF</text>
<text x="175.2" y="30.1">C2</text>
<text x="206.5" y="32.4">100nF</text>
<text x="208.2" y="30.1">C3</text>
<text x="48" y="37.8">IRQB</text>
<text x="48" y="40.3">NMIB</text>
<text x="61.3" y="37.8">EXP0</text>
<text x="62.6" y="40.3">A15</text>
<text x="104.9" y="40.1">100nF</text>
<text x="106.6" y="37.8">C4</text>
<text x="116.4" y="37.5">ATmega328</text>
<text x="239.2" y="41.9">D1</text>
<text x="254" y="36.5">J1</text>
<text x="254" y="39.1">ACT</text>
<text x="258.5" y="39.1">LED</text>
<text x="48" y="45.4">BE</text>
<text x="48" y="42.9">RDY</text>
<text x="48" y="48">RWB</text>
<text x="62.6" y="48">A12</text>
<text x="62.6" y="45.4">A13</text>
<text x="62.6" y="42.9">A14</text>
<text x="117.3" y="44.2">AREF</text>
<text x="130.5" y="42.4" transform="rotate(-90 130.5 42.4)">VCC</text>
<text x="133.1" y="43.5" transform="rotate(-90 133.1 43.5)">AVCC</text>
<text x="137.8" y="44.2">PB0</text>
<text x="137.8" y="46.7">PB1</text>
<text x="182.1" y="48">B1</text>
<text x="187.7" y="45" transform="rotate(-90 187.7 45)">VCCB</text>
<text x="192.7" y="44.8" transform="rotate(-90 192.7 44.8)">VCCA</text>
<text x="193.7" y="45.4">OE</text>
<text x="193.8" y="48">A1</text>
<text x="239.2" y="44.2">ACT</text>
<text x="48" y="53">PHI2</text>
<text x="48" y="50.5">SYNC</text>
<text x="62.6" y="53">A10</text>
<text x="62.6" y="50.5">A11</text>
<text x="137.8" y="49.2">PB2</text>
<text x="137.8" y="51.8">PB3</text>
<text x="182.1" y="53">B3</text>
<text x="182.1" y="50.5">B2</text>
<text x="193.8" y="50.5">A2</text>
<text x="193.8" y="53">A3</text>
<text x="238" y="53.1">R1</text>
<text x="246.9" y="53.1">R2</text>
<text x="48" y="58.1">EXP2</text>
<text x="48" y="55.6">EXP3</text>
<text x="63.8" y="58.1">A8</text>
<text x="63.8" y="55.6">A9</text>
<text x="99.6" y="54.3">GND</text>
<text x="130.9" y="59.4">XTAL1/PB6</text>
<text x="137.8" y="54.3">PB4</text>
<text x="137.8" y="56.9">PB5</text>
<text x="182.1" y="58.1">B5</text>
<text x="182.1" y="55.6">B4</text>
<text x="193.8" y="55.6">A4</text>
<text x="193.8" y="58.1">A5</text>
<text x="238" y="55.5">330</text>
<text x="246.9" y="55.5">330</text>
<text x="48" y="65.7">D5</text>
<text x="48" y="63.2">D6</text>
<text x="48" y="60.7">D7</text>
<text x="63.8" y="65.7">A5</text>
<text x="63.8" y="63.2">A6</text>
<text x="63.8" y="60.7">A7</text>
<text x="130.9" y="61.9">XTAL2/PB7</text>
<text x="182.1" y="65.7">B8</text>
<text x="182.1" y="63.2">B7</text>
<text x="182.1" y="60.7">B6</text>
<text x="193.8" y="60.7">A6</text>
<text x="193.8" y="63.2">A7</text>
<text x="193.8" y="65.7">A8</text>
<text x="48" y="70.8">D3</text>
<text x="48" y="68.3">D4</text>
<text x="63.8" y="70.8">A3</text>
<text x="63.8" y="68.3">A4</text>
<text x="137.8" y="67">PC0</text>
<text x="137.8" y="69.6">PC1</text>
<text x="177.6" y="70.6">U1</text>
<text x="190.2" y="69.3" transform="rotate(-90 190.2 69.3)">GND</text>
<text x="234.2" y="68.3">GND</text>
<text x="48" y="75.9">D1</text>
<text x="48" y="73.4">D2</text>
<text x="63.8" y="75.9">A1</text>
<text x="63.8" y="73.4">A2</text>
<text x="137.8" y="72.1">PC2</text>
<text x="137.8" y="74.6">PC3</text>
<text x="137.8" y="77.2">PC4</text>
<text x="168" y="72.9">TXS0108EPW</text>
<text x="48" y="78.4">D0</text>
<text x="48" y="81">VCC</text>
<text x="62.2" y="81">GND</text>
<text x="63.8" y="78.4">A0</text>
<text x="130.7" y="82.3">RESET/PC6</text>
<text x="137.8" y="79.7">PC5</text>
<text x="187.2" y="81">GND</text>
<text x="137.8" y="87.3">PD0</text>
<text x="137.8" y="89.9">PD1</text>
<text x="254" y="84.8">J3</text>
<text x="254" y="87.3">SPI</text>
<text x="137.8" y="92.4">PD2</text>
<text x="137.8" y="95">PD3</text>
<text x="137.8" y="97.5">PD4</text>
<text x="137.8" y="100">PD5</text>
<text x="241.8" y="98.8">GND</text>
<text x="48.4" y="106.7">22pF</text>
<text x="137.8" y="102.6">PD6</text>
<text x="137.8" y="105.1">PD7</text>
<text x="49.5" y="109">C5</text>
<text x="130.5" y="108.7" transform="rotate(-90 130.5 108.7)">GND</text>
<text x="48.4" y="119.4">22pF</text>
<text x="54.9" y="119.8">16</text>
<text x="56.4" y="117.6">Y1</text>
<text x="58.5" y="119.8">MHz</text>
<text x="179.8" y="117.5">100nF</text>
<text x="181.5" y="115.2">C7</text>
<text x="210.3" y="114.4" transform="rotate(-90 210.3 114.4)">R3</text>
<text x="212.7" y="114.3" transform="rotate(-90 212.7 114.3)">1k</text>
<text x="222.4" y="114.3" transform="rotate(-90 222.4 114.3)">1k</text>
<text x="224.7" y="114.4" transform="rotate(-90 224.7 114.4)">R4</text>
<text x="49.5" y="121.7">C6</text>
<text x="127.5" y="120.4">GND</text>
<text x="42.7" y="127">GND</text>
<text x="168.1" y="128">CS</text>
<text x="168.1" y="130.5">CLK</text>
<text x="176.2" y="128.8" transform="rotate(-90 176.2 128.8)">VCC</text>
<text x="168.1" y="135.6">DO/IO</text>
<text x="168.1" y="133.1">DI/IO</text>
<text x="250.2" y="134.3">J4</text>
<text x="250.2" y="136.9">SD</text>
<text x="253.8" y="136.9">CARD</text>
<text x="168.1" y="138.1">WP/IO</text>
<text x="168.1" y="140.7">HOLD/RESET/IO</text>
<text x="159.3" y="148.3">W25Q128JVS</text>
<text x="159.3" y="145.8">U3</text>
<text x="176.2" y="144.3" transform="rotate(-90 176.2 144.3)">GND</text>
<text x="59.4" y="153.4">U4</text>
<text x="59.4" y="155.9">74HC138</text>
<text x="173.2" y="154.6">GND</text>
<text x="50" y="161">A0</text>
<text x="58.1" y="161.8" transform="rotate(-90 58.1 161.8)">VCC</text>
<text x="61.8" y="161">Y0</text>
<text x="86.4" y="157.8">J5</text>
<text x="224" y="161">GND</text>
<text x="50" y="163.5">A1</text>
<text x="50" y="166.1">A2</text>
<text x="61.8" y="166.1">Y2</text>
<text x="61.8" y="163.5">Y1</text>
<text x="31.7" y="171.9" transform="rotate(-90 31.7 171.9)">100nF</text>
<text x="34" y="170.3" transform="rotate(-90 34 170.3)">C8</text>
<text x="50" y="173.7">E0</text>
<text x="61.8" y="173.7">Y5</text>
<text x="61.8" y="171.2">Y4</text>
<text x="61.8" y="168.6">Y3</text>
<text x="123.6" y="172.4">LP2985-3.3</text>
<text x="128.2" y="169.9">U5</text>
<text x="50" y="176.2">E1</text>
<text x="50" y="178.8">E2</text>
<text x="58.1" y="179.8" transform="rotate(-90 58.1 179.8)">GND</text>
<text x="61.8" y="178.8">Y7</text>
<text x="61.8" y="176.2">Y6</text>
<text x="122.2" y="176.2">VIN</text>
<text x="122.2" y="178.8">ON/OFF</text>
<text x="132" y="176.2">VOUT</text>
<text x="134.2" y="178.8">BP</text>
<text x="119.4" y="184.7" transform="rotate(-90 119.4 184.7)">1uF</text>
<text x="121.7" y="184.2" transform="rotate(-90 121.7 184.2)">C9</text>
<text x="130.5" y="182.6" transform="rotate(-90 130.5 182.6)">GND</text>
<text x="148.6" y="184.7" transform="rotate(-90 148.6 184.7)">1uF</text>
<text x="150.9" y="184.8" transform="rotate(-90 150.9 184.8)">C10</text>
<text x="55.1" y="194">GND</text>
<text x="127.5" y="197.8">GND</text>
</g>
<g font-size="1.3" fill="#a90000">
<text x="247.6" y="35.5">1</text>
<text x="129.5" y="37.5" transform="rotate(-90 129.5 37.5)">7</text>
<text x="132.1" y="38.1" transform="rotate(-90 132.1 38.1)">20</text>
<text x="186.7" y="39.4" transform="rotate(-90 186.7 39.4)">19</text>
<text x="191.7" y="38.8" transform="rotate(-90 191.7 38.8)">2</text>
<text x="247.6" y="38.1">2</text>
<text x="114.3" y="43.2">21</text>
<text x="142.2" y="43.2">14</text>
<text x="142.2" y="45.7">15</text>
<text x="179" y="47">20</text>
<text x="196.8" y="44.4">10</text>
<text x="197.4" y="47">1</text>
<text x="142.2" y="48.2">16</text>
<text x="142.2" y="50.8">17</text>
<text x="142.2" y="53.3">18</text>
<text x="179" y="52">17</text>
<text x="179" y="49.5">18</text>
<text x="197.4" y="49.5">3</text>
<text x="197.4" y="52">4</text>
<text x="142.2" y="55.9">19</text>
<text x="142.8" y="58.4">9</text>
<text x="179" y="59.7">14</text>
<text x="179" y="57.1">15</text>
<text x="179" y="54.6">16</text>
<text x="197.4" y="54.6">5</text>
<text x="197.4" y="57.1">6</text>
<text x="197.4" y="59.7">7</text>
<text x="142.2" y="60.9">10</text>
<text x="179" y="64.7">12</text>
<text x="179" y="62.2">13</text>
<text x="197.4" y="62.2">8</text>
<text x="197.4" y="64.7">9</text>
<text x="142.2" y="66">23</text>
<text x="142.2" y="68.6">24</text>
<text x="142.2" y="71.1">25</text>
<text x="142.2" y="73.6">26</text>
<text x="142.2" y="76.2">27</text>
<text x="189.2" y="72.4" transform="rotate(-90 189.2 72.4)">11</text>
<text x="142.2" y="78.7">28</text>
<text x="142.8" y="81.3">1</text>
<text x="247.6" y="78.7">1</text>
<text x="247.6" y="81.3">2</text>
<text x="247.6" y="83.8">3</text>
<text x="142.8" y="86.3">2</text>
<text x="142.8" y="88.9">3</text>
<text x="247.6" y="86.3">4</text>
<text x="247.6" y="88.9">5</text>
<text x="142.8" y="91.4">4</text>
<text x="142.8" y="94">5</text>
<text x="247.6" y="91.4">6</text>
<text x="142.2" y="99">11</text>
<text x="142.2" y="101.6">12</text>
<text x="142.8" y="96.5">6</text>
<text x="142.2" y="104.1">13</text>
<text x="129.5" y="111.2" transform="rotate(-90 129.5 111.2)">8</text>
<text x="175.2" y="123.9" transform="rotate(-90 175.2 123.9)">8</text>
<text x="165.7" y="127">1</text>
<text x="165.7" y="129.5">6</text>
<text x="165.7" y="134.6">2</text>
<text x="165.7" y="137.1">3</text>
<text x="165.7" y="132.1">5</text>
<text x="165.7" y="139.7">7</text>
<text x="175.2" y="146.8" transform="rotate(-90 175.2 146.8)">4</text>
<text x="47.6" y="160">1</text>
<text x="57.1" y="157.5" transform="rotate(-90 57.1 157.5)">16</text>
<text x="64.7" y="160">15</text>
<text x="82.5" y="160">1</text>
<text x="91.4" y="160">2</text>
<text x="47.6" y="162.5">2</text>
<text x="47.6" y="165.1">3</text>
<text x="64.7" y="167.6">12</text>
<text x="64.7" y="165.1">13</text>
<text x="64.7" y="162.5">14</text>
<text x="82.5" y="162.5">3</text>
<text x="82.5" y="165.1">5</text>
<text x="82.5" y="167.6">7</text>
<text x="91.4" y="162.5">4</text>
<text x="91.4" y="165.1">6</text>
<text x="91.4" y="167.6">8</text>
<text x="47.6" y="172.7">4</text>
<text x="64.7" y="172.7">10</text>
<text x="64.7" y="170.2">11</text>
<text x="81.9" y="172.7">11</text>
<text x="82.5" y="170.2">9</text>
<text x="90.8" y="170.2">10</text>
<text x="90.8" y="172.7">12</text>
<text x="47.6" y="175.2">5</text>
<text x="47.6" y="177.8">6</text>
<text x="65.3" y="177.8">7</text>
<text x="65.3" y="175.2">9</text>
<text x="81.9" y="175.2">13</text>
<text x="81.9" y="177.8">15</text>
<text x="90.8" y="175.2">14</text>
<text x="90.8" y="177.8">16</text>
<text x="119.9" y="175.2">1</text>
<text x="119.9" y="177.8">3</text>
<text x="137.7" y="177.8">4</text>
<text x="137.7" y="175.2">5</text>
<text x="57.1" y="182.3" transform="rotate(-90 57.1 182.3)">8</text>
<text x="129.5" y="184.9" transform="rotate(-90 129.5 184.9)">2</text>
</g>
<g font-size="1.3" fill="#0f0f0f">
<text x="71.1" y="159.9">$8000</text>
<text x="71.1" y="165">$8800</text>
<text x="71.1" y="167.5">$8C00</text>
<text x="71.1" y="162.4">$8400</text>
<text x="71.1" y="170.1">$9000</text>
<text x="71.1" y="172.6">$9400</text>
<text x="71.1" y="175.1">$9800</text>
<text x="71.1" y="177.7">$9C00</text>
</g>
<g font-size="1" fill="#a90000">
<text x="230.5" y="115.5">4</text>
<text x="229.9" y="120.6">WP</text>
<text x="230" y="123.1">CD</text>
<text x="230.5" y="130.7">2</text>
<text x="230.5" y="128.2">5</text>
<text x="230.5" y="133.3">7</text>
<text x="230.5" y="135.8">8</text>
<text x="230.5" y="140.9">1</text>
<text x="230.5" y="138.4">9</text>
<text x="230.5" y="146">3</text>
<text x="230.5" y="148.5">6</text>
<text x="230" y="151.1">G1</text>
<text x="230" y="153.6">G2</text>
</g>
<g font-size="1" fill="#006464">
<text x="234.7" y="116.3">VDD</text>
<text x="234.7" y="124">CD</text>
<text x="234.7" y="121.4">WP</text>
<text x="234.7" y="131.6">CMD</text>
<text x="234.7" y="129">CLK</text>
<text x="234.7" y="134.1">DAT0</text>
<text x="234.7" y="136.7">DAT1</text>
<text x="234.7" y="141.7">DAT3/CD</text>
<text x="234.7" y="139.2">DAT2</text>
<text x="234.7" y="146.8">VSS</text>
<text x="234.7" y="149.4">VSS__1</text>
<text x="234.7" y="151.9">GND</text>
<text x="234.7" y="154.4">GND__1</text>
</g>
<g font-size=".8" fill="#006464">
<text x="173.5" y="133.1">0</text>
<text x="174.2" y="135.6">1</text>
<text x="174.5" y="138.2">2</text>
<text x="184.3" y="140.7">3</text>
</g>
</svg>
